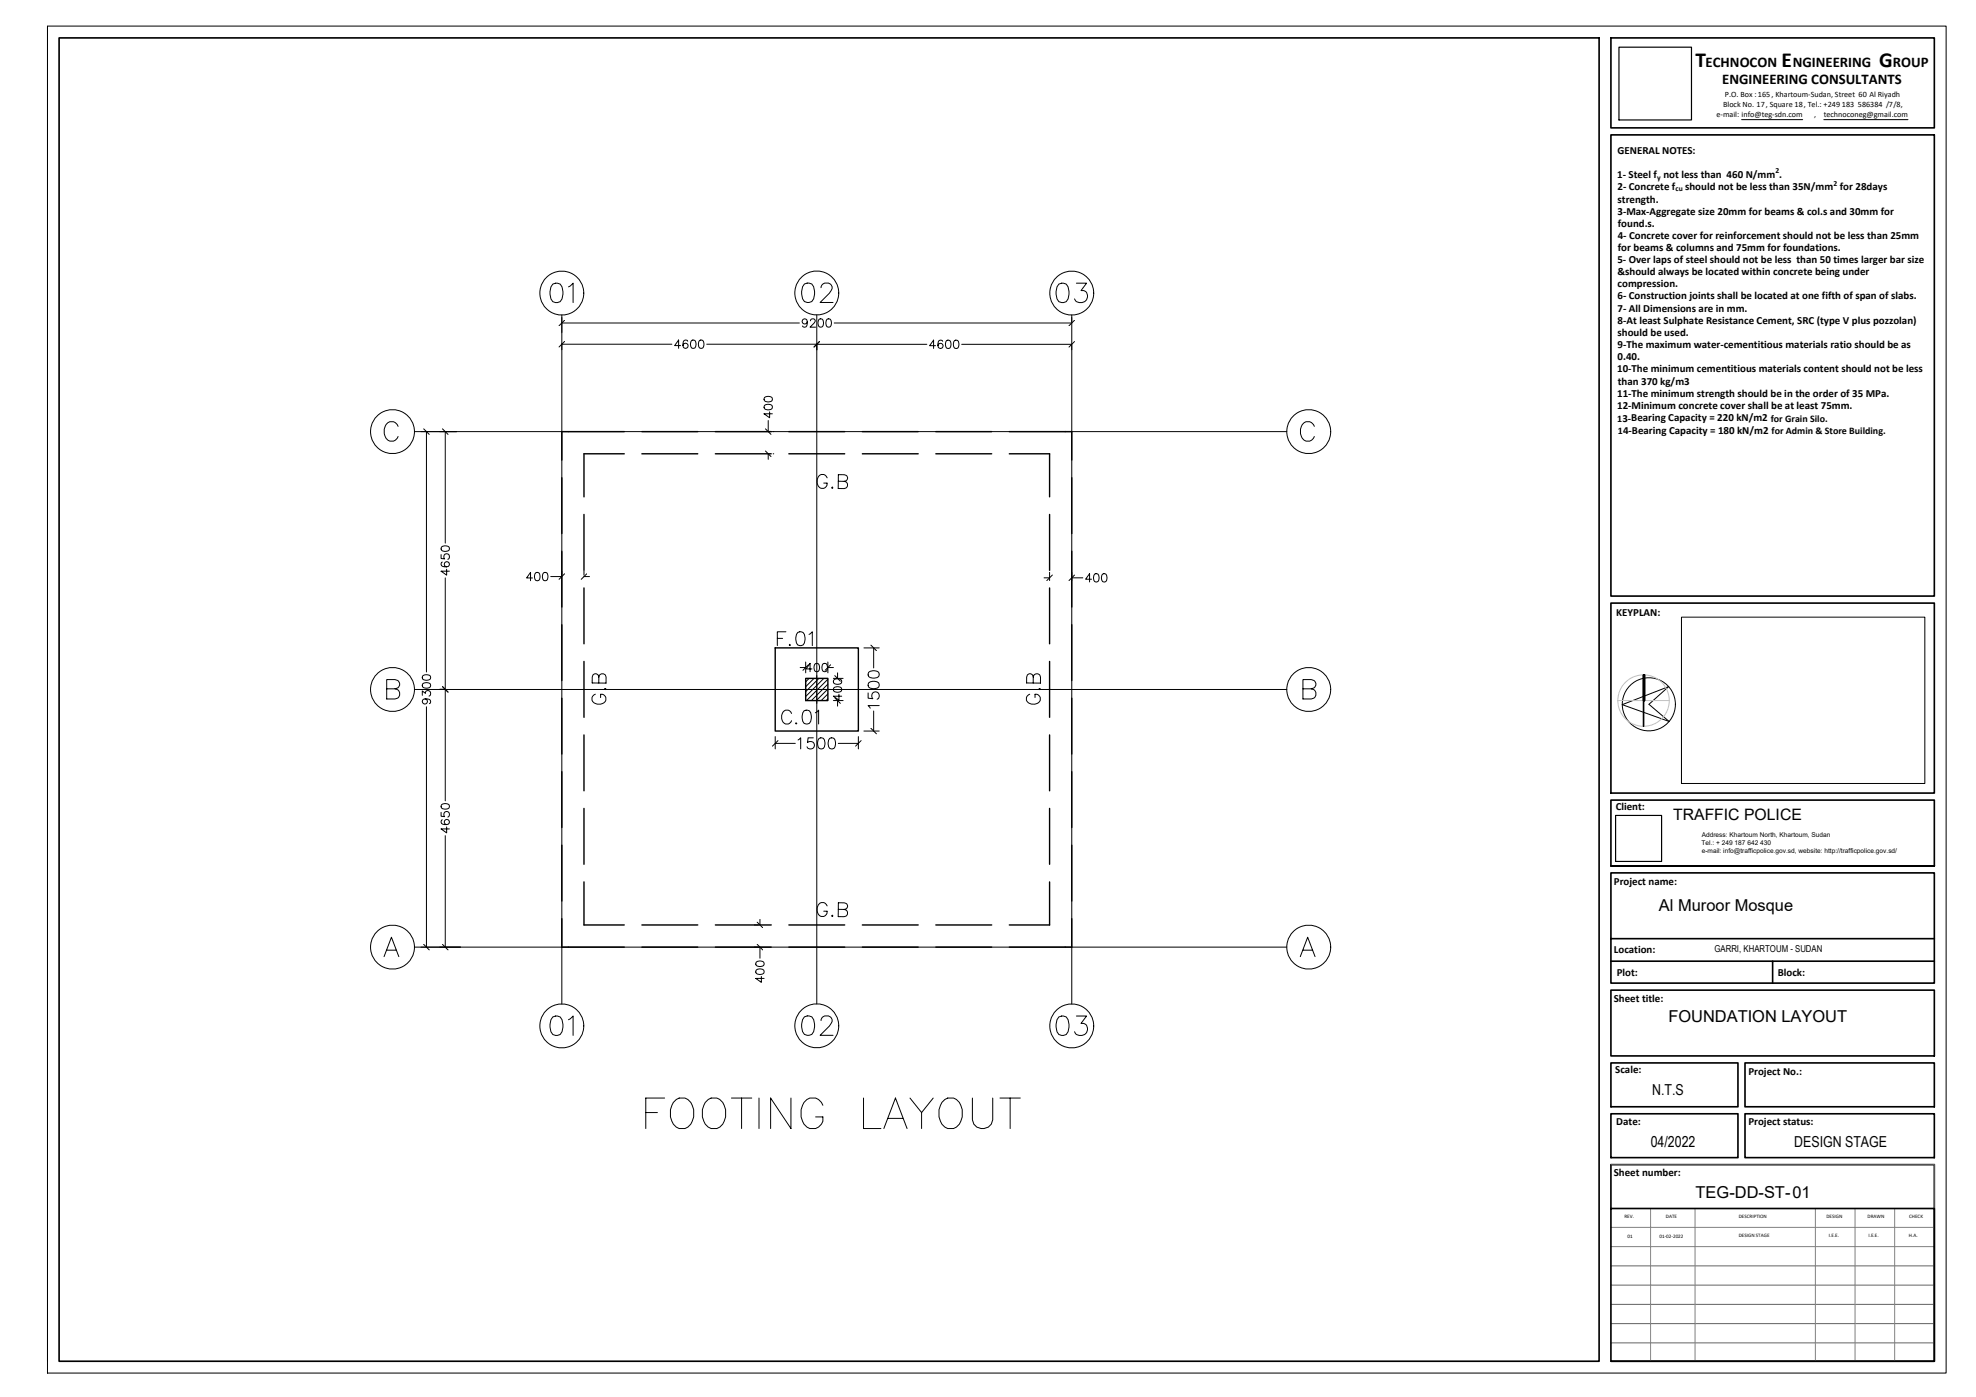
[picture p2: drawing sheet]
<svg xmlns="http://www.w3.org/2000/svg" width="420mm" height="297mm" viewBox="0 0 420 297" stroke-linecap="round" stroke-linejoin="round" font-family="sans-serif">
<g fill="none" stroke="#000" stroke-width=".21">
<path d="M10.1 5.5h403.7v286.4h-403.7zM10.1 5.5v283.9M370.3 25.4h13M387.8 25.4h17.9M117.5 60.4a1.34 1.34 0 0 1 2 .6 3.4 3.4 0 0 1-.4 3.1 1.34 1.34 0 0 1-2-.6 3.4 3.4 0 0 1 .4-3.1zM119.5 67v146.5M119.5 68.7h50.5M119.5 73.2h23.4M120 68.1l-1.1 1.2M120 72.6l-1.1 1.2M120.9 61l1-.8v4.1M144.7 73.5h-1.2l.8-1.2v1.8"/>
<path d="M146.2 72.6a.52 .52 0 0 0-.7-.2 1.01 1.01 0 0 0 .3 1.7 .55 .55 0 0 0 .5-.6 .55 .55 0 0 0-.5-.5 .55 .55 0 0 0-.6 .5M147.1 72.4a.57 .57 0 0 1 .8 .2 .89 .89 0 0 1-.6 1.5 1.13 1.13 0 0 1-.2-1.7zM148.8 72.4a.57 .57 0 0 1 .8 .2 .89 .89 0 0 1-.6 1.5 1.13 1.13 0 0 1-.2-1.7zM150.3 73.2h46.8M171 60.4a1.34 1.34 0 0 1 2 .6 3.4 3.4 0 0 1-.4 3.1 1.34 1.34 0 0 1-1.9-.6 3.4 3.4 0 0 1 .3-3.1zM171.7 68.4a.55 .55 0 0 1-.8 .4 .55 .55 0 0 1-.2-.8 .55 .55 0 0 1 .9 0 1.22 1.22 0 0 1-.5 1.6l-.4-.1-.1-.2M172.3 68.2l.4-.4 .6 .2a.55 .55 0 0 1-.2 .7l-.9 .9h1.2M173.7 67v146.4M174.2 67.9a.57 .57 0 0 1 .8 .2 .89 .89 0 0 1-.6 1.5 1.13 1.13 0 0 1-.2-1.7zM174.3 72.6l-1.2 1.2M174.6 61.2a1.02 1.02 0 0 1 .8-1h.8a1.01 1.01 0 0 1 .5 1.6l-.4 .5-1.9 2h2.7M175.9 67.9a.57 .57 0 0 1 .8 .2 .89 .89 0 0 1-.6 1.5 1.13 1.13 0 0 1-.2-1.7z"/>
<path d="M177.4 68.7h50.5M198.9 73.5h-1.2l.8-1.2v1.8M200.4 72.6a.52 .52 0 0 0-.7-.2 1.01 1.01 0 0 0 .3 1.7 .55 .55 0 0 0 .5-.6 .55 .55 0 0 0-.5-.5 .55 .55 0 0 0-.6 .5M201.3 72.4a.57 .57 0 0 1 .8 .3 .89 .89 0 0 1-.6 1.4 1.13 1.13 0 0 1-.2-1.7zM203 72.4a.57 .57 0 0 1 .8 .3 .89 .89 0 0 1-.6 1.4 1.13 1.13 0 0 1-.2-1.7zM204.5 73.2h23.4M225.1 60.4a1.34 1.34 0 0 1 2 .6 3.4 3.4 0 0 1-.4 3.1 1.34 1.34 0 0 1-1.9-.6 3.4 3.4 0 0 1 .3-3.1zM227.9 67v146.5M228.5 68.1l-1.2 1.2M228.5 72.6l-1.2 1.2M228.9 60.2h2.1l-1.1 1.6a1.28 1.28 0 0 1 1.4 1.2 1.28 1.28 0 0 1-1.2 1.3 1.2 1.2 0 0 1-1.6-.8M84.6 90.7a1.43 1.43 0 0 0-1.3-1.1 1.43 1.43 0 0 0-1.4 1.1 2.33 2.33 0 0 0 1 3.1 1.46 1.46 0 0 0 1.7-1"/>
<path d="M88.1 91.8h185.5M90.1 91.2l1.2 1.2M90.7 91.8v51.1M94.1 91.2l1.2 1.2M94.7 91.8v23.7M162.5 86.2a1.13 1.13 0 0 1 1.7 .3v.1a1.02 1.02 0 0 1-1.7 0zM162.5 84.5a1.13 1.13 0 0 1 1.7 .3v.2a1.02 1.02 0 0 1-1.7 0zM162.8 95.9l1.1 1.2M162.8 91.2l1.1 1.2M163.3 89.4v2.4M163.3 96.5v1.2M163.6 87.6v1.2l-1.1-.8h1.7"/>
<path d="M164.4 96.5h.1M279.5 90.7a1.43 1.43 0 0 0-1.4-1.1 1.43 1.43 0 0 0-1.4 1.1 2.33 2.33 0 0 0 1 3.1 1.46 1.46 0 0 0 1.8-1M93.8 117.9v.9h.7a.62 .62 0 0 1 0-.9 .62 .62 0 0 1 1 .1 .62 .62 0 0 1-.3 .9M93.9 116.3a1.13 1.13 0 0 1 1.7 .3v.1a1.02 1.02 0 0 1-1.8 0zM94 119.5a.52 .52 0 0 0-.1 .8 1.01 1.01 0 0 0 1.7-.4 .55 .55 0 0 0-.6-.5 .55 .55 0 0 0-.5 .6 .55 .55 0 0 0 .5 .5M175.9 101.6a1.08 1.08 0 0 0-1.3-.7 1.08 1.08 0 0 0-.8 1.1 1.29 1.29 0 0 0 .2 1.4 1.29 1.29 0 0 0 1.4 .3l.5-.6v-.4h-.7M176.8 103.7l.2-.1 .1 .1-.1 .2zM178.2 102.3h1.3a.77 .77 0 0 1 .7 .8 .77 .77 0 0 1-.7 .8h-1.3l.1-3 1.6 .2a.68 .68 0 0 1 0 1.1l-.4 .1M94.7 122.9v47.4M95 121v1.3l-1.2-.9h1.8M113.2 122.9h-1.2l.8-1.2v1.8M113.9 121.8a.57 .57 0 0 1 .8 .2 .89 .89 0 0 1-.5 1.5 1.13 1.13 0 0 1-.3-1.7z"/>
<path d="M115.6 121.8a.57 .57 0 0 1 .8 .2 .89 .89 0 0 1-.6 1.5 1.13 1.13 0 0 1-.2-1.7zM117.1 122.6h2.4M120 122l-1.1 1.2M124.2 121.4v.9M124.2 122.6h1.2M124.8 122l-1.2 1.2M165.3 135.7h1.1M167.1 134.3h-1.8v3M167.9 137l-.1 .1 .1 .2 .2-.2M169.6 134.5a.96 .96 0 0 1 1.4 .4 2.44 2.44 0 0 1-.2 2.2 .96 .96 0 0 1-1.4-.4 2.43 2.43 0 0 1 .2-2.2zM172 134.9l.7-.6v3M183.7 137.8h3.2"/>
<path d="M185.2 137.2l1.2 1.1M185.8 137.8v4.2M222 122.9h1.2M223.2 121.7v1.7M223.8 122.3l-1.2 1.1M227.9 122.9h2.3M228.5 122.3l-1.2 1.1M232.1 123.2h-1.3l.9-1.2v1.7M232.8 122.1a.57 .57 0 0 1 .8 .2 .89 .89 0 0 1-.6 1.4 1.13 1.13 0 0 1-.2-1.6zM234.5 122.1a.57 .57 0 0 1 .8 .2 .89 .89 0 0 1-.6 1.4 1.13 1.13 0 0 1-.2-1.6zM357.5 131.2h51.8v35.4h-51.8zM82.2 146.5h1.8a1.08 1.08 0 0 1 1 1 1.08 1.08 0 0 1-1 1.1h-1.8v-4.1h1.8l.6 .2a.95 .95 0 0 1 0 1.6l-.6 .2"/>
<path d="M88.1 146.6h185.5M89.8 147.8v-.9l.7 .5a.59 .59 0 0 1 .9-.4 .59 .59 0 0 1-.2 1M89.9 145.4a1.13 1.13 0 0 1 1.7 .3v.1a1.02 1.02 0 0 1-1.8 0zM89.9 143.7a1.13 1.13 0 0 1 1.7 .3v.1a1.02 1.02 0 0 1-1.8 0zM90.4 148.6a.55 .55 0 0 1 .4 .8 .55 .55 0 0 1-.8 .2 .55 .55 0 0 1 0-.9 1.22 1.22 0 0 1 1.6 .4l-.1 .4-.2 .1M90.7 150.3v51.1M93.5 146.6h1.1M94.1 146l1.2 1.2M126.6 147.6a1.08 1.08 0 0 0-.7 1.2 1.08 1.08 0 0 0 1.1 .9 1.29 1.29 0 0 0 1.4-.3 1.29 1.29 0 0 0 .3-1.4l-.6-.4h-.4v.7M127.3 144l-.1-.5a.68 .68 0 0 0-1.1 0l-.2 1.7h3v-1.2a.77 .77 0 0 0-.8-.8 .77 .77 0 0 0-.8 .8v1.2M128.6 146.5l.1-.1 .1 .1-.1 .1zM164.8 156.6v2.6"/>
<path d="M164.8 158.1h4.3M165.4 157.5l-1.2 1.1M168.3 151.7a1.08 1.08 0 0 0-1.2-.7 1.08 1.08 0 0 0-.9 1.1 1.29 1.29 0 0 0 .3 1.4 1.29 1.29 0 0 0 1.4 .3l.4-.6M169.3 153.7l-.1 .1 .1 .1 .1-.1M169.7 157.3l.5-.4v2.3M170.1 141.9h1.2M171 151.1a.96 .96 0 0 1 1.4 .5 2.44 2.44 0 0 1-.3 2.2 .96 .96 0 0 1-1.4-.4 2.44 2.44 0 0 1 .3-2.3zM171.3 140.8v2.3M171.9 141.3l-1.2 1.2M172 144.2l-.7 .8M172.7 142.2h-1.3l.8-1.2v1.8M172.9 156.9h-1.1l-.1 1a.83 .83 0 0 1 1.3 0 .83 .83 0 0 1-.2 1.2 .83 .83 0 0 1-1.2-.3"/>
<path d="M173.1 144.2l-1.8 1.8M173.3 141.1a.57 .57 0 0 1 .9 .3 .89 .89 0 0 1-.6 1.4 1.13 1.13 0 0 1-.3-1.7zM173.4 151.6l.7-.6v2.9M174.1 144.2l-2.8 2.9M174.2 157a.77 .77 0 0 1 1.1 .3 1.95 1.95 0 0 1-.2 1.8 .77 .77 0 0 1-1.1-.3 1.95 1.95 0 0 1 .2-1.8zM175 141.1a.57 .57 0 0 1 .9 .3 .89 .89 0 0 1-.6 1.4 1.13 1.13 0 0 1-.3-1.7zM175.2 144.2l-3.9 3.9M176 144.4l-4.5 4.6M176 145.5l-3.5 3.5M176 146.5l-2.4 2.5M176 147.5l-1.4 1.5M176 148.6l-.3 .4"/>
<path d="M176 140.8v2.3M176 141.9h1.2M176.4 157a.76 .76 0 0 1 1.1 .3 1.95 1.95 0 0 1-.2 1.8 .77 .77 0 0 1-1.1-.3 1.95 1.95 0 0 1 .2-1.8zM176.6 141.3l-1.2 1.2M177.2 144.2h2.1M177.2 149h2.1M177.3 146.3a1.13 1.13 0 0 1 1.7 .2v.2a1.02 1.02 0 0 1-1.8 0zM177.3 144.6a1.13 1.13 0 0 1 1.7 .2v.2a1.02 1.02 0 0 1-1.8 0zM177.5 148.4l1.2 1.1M177.5 143.7l1.2 1.1M178.1 143.1v1.1M178.1 149v1.1"/>
<path d="M178.2 158.1h4.3M178.4 147.6v1.3l-1.2-.9h1.8M182.5 156.6v2.6M183.1 157.5l-1.2 1.1M183.7 155.4h3.2M184.6 147.3v1.2l1 .1a.83 .83 0 0 1 0-1.3 .83 .83 0 0 1 1.2 .2 .83 .83 0 0 1-.3 1.2M184.7 145.2a1.82 1.82 0 0 1 2.1 0 .77 .77 0 0 1-.3 1.1 1.95 1.95 0 0 1-1.8-.2l-.1-.3zM184.7 142.9a1.82 1.82 0 0 1 2.1 0 .77 .77 0 0 1-.3 1.2 1.95 1.95 0 0 1-1.8-.3l-.1-.3zM185.2 154.8l1.2 1.2M185.8 151.2v4.2M186.9 150h-2.3l.4 .6M219 147.6a1.08 1.08 0 0 0-.8 1.2 1.08 1.08 0 0 0 1.2 .9 1.29 1.29 0 0 0 1.4-.3 1.29 1.29 0 0 0 .3-1.4l-.6-.4h-.4v.7"/>
<path d="M219.7 144l-.1-.5a.68 .68 0 0 0-1.2 0l-.1 1.7h2.9v-1.2a.77 .77 0 0 0-.7-.8 .77 .77 0 0 0-.8 .8v1.2M220.9 146.5l.2-.1 .1 .1-.1 .1zM277 146.5h1.8a1.08 1.08 0 0 1 1 1 1.08 1.08 0 0 1-1 1.1h-1.8v-4.1h1.8l.6 .2a.95 .95 0 0 1 0 1.6l-.6 .2M344.9 149.8l9.9-3.8-4.2 3.8 4.3 3.6zM93.8 172.7v.9h.7a.62 .62 0 0 1 0-.9 .62 .62 0 0 1 1 .1 .62 .62 0 0 1-.3 .9M93.9 171.1a1.13 1.13 0 0 1 1.7 .3v.1a1.02 1.02 0 0 1-1.8 0zM94 174.3a.52 .52 0 0 0-.1 .8 1.01 1.01 0 0 0 1.7-.4 .55 .55 0 0 0-.6-.5 .55 .55 0 0 0-.5 .6 .55 .55 0 0 0 .5 .5M94.7 177.7v23.7M95 175.8v1.3l-1.2-.8h1.8M160.4 196.7h.8M161 196.1l1.2 1.2M161.6 195.5v1.2"/>
<path d="M175.9 192.6a1.08 1.08 0 0 0-1.3-.7 1.08 1.08 0 0 0-.8 1.1 1.29 1.29 0 0 0 .2 1.4 1.29 1.29 0 0 0 1.4 .3l.5-.5v-.5h-.7M176.8 194.7l.2-.1 .1 .1-.1 .2zM178.2 193.4h1.3a.77 .77 0 0 1 .7 .7 .77 .77 0 0 1-.7 .8h-1.3l.1-3 1.6 .2a.68 .68 0 0 1 0 1.1l-.4 .2M81.7 203.4l1.5-4.1 1.6 4.1M82.2 202h2M88.1 201.4h185.5M90.1 200.8l1.2 1.2M94.1 200.8l1.2 1.2M117.5 216.2a1.34 1.34 0 0 1 2 .6 3.4 3.4 0 0 1-.4 3.2 1.34 1.34 0 0 1-2-.6 3.4 3.4 0 0 1 .4-3.2zM120.9 216.8l1-.8v4.2M160.8 206.3a1.13 1.13 0 0 1 1.7 .2v.2a1.02 1.02 0 0 1-1.8 0zM160.8 204.6a1.13 1.13 0 0 1 1.7 .2v.2a1.02 1.02 0 0 1-1.8 0z"/>
<path d="M161 200.8l1.2 1.2M161.6 201.4v2.3M161.9 207.6v1.3l-1.2-.9h1.8M171 216.2a1.34 1.34 0 0 1 2 .6 3.4 3.4 0 0 1-.4 3.1 1.34 1.34 0 0 1-1.9-.6 3.4 3.4 0 0 1 .3-3.1zM174.6 217a1.02 1.02 0 0 1 .8-1h.8a1.01 1.01 0 0 1 .5 1.6l-.4 .6-1.9 1.9h2.7M225.1 216.2a1.34 1.34 0 0 1 2 .6 3.4 3.4 0 0 1-.4 3.2 1.34 1.34 0 0 1-1.9-.6 3.4 3.4 0 0 1 .3-3.2zM228.9 216h2.1l-1.1 1.6a1.28 1.28 0 0 1 1.4 1.2 1.28 1.28 0 0 1-1.2 1.4 1.2 1.2 0 0 1-1.6-.8M276.5 203.4l1.6-4.1 1.5 4.1M277.1 202h1.9M137.3 236.6h2.5M141.3 233.5h-4v6.5M143.2 234.4a2.23 2.23 0 0 1 2.2-1 2.23 2.23 0 0 1 1.8 1.6 3.7 3.7 0 0 1-1.6 5 2.3 2.3 0 0 1-2.7-1.6 4.2 4.2 0 0 1 .3-4z"/>
<path d="M150 234.4a2.23 2.23 0 0 1 2.2-1 2.23 2.23 0 0 1 1.8 1.6 3.7 3.7 0 0 1-1.6 5 2.3 2.3 0 0 1-2.7-1.6 4.2 4.2 0 0 1 .3-4zM155.5 233.5h4.3M157.7 233.5v6.5M161.4 233.5v6.5M168.2 233.5v6.5l-4.3-6.5v6.5M175 235a2.25 2.25 0 0 0-2.2-1.6 2.25 2.25 0 0 0-2.2 1.6 3.7 3.7 0 0 0 1.6 5 2.21 2.21 0 0 0 2.8-2.5h-1.6M183.6 233.5v6.5h3.7M187.9 240l2.5-6.5 2.5 6.5M188.9 237.8h3M193.5 233.5l2.5 3.1v3.4M198.4 233.5l-2.4 3.1M200.3 234.4a2.23 2.23 0 0 1 2.2-1 2.23 2.23 0 0 1 1.8 1.6 3.7 3.7 0 0 1-1.5 5 2.3 2.3 0 0 1-2.8-1.6 4.2 4.2 0 0 1 .3-4z"/>
<path d="M206.8 233.5v4.6a2.18 2.18 0 0 0 2.1 1.9 2.18 2.18 0 0 0 2.2-1.9v-4.6M212.6 233.5h4.3M214.8 233.5v6.5"/>
<circle cx="119.5" cy="62.3" r="4.7"/>
<circle cx="173.7" cy="62.3" r="4.7"/>
<circle cx="227.9" cy="62.3" r="4.7"/>
<circle cx="83.5" cy="91.8" r="4.7"/>
<circle cx="278.3" cy="91.8" r="4.7"/>
<circle cx="83.5" cy="146.6" r="4.7"/>
<circle cx="278.3" cy="146.6" r="4.7"/>
<circle cx="350.6" cy="149.8" r="5.6"/>
<circle cx="83.5" cy="201.4" r="4.7"/>
<circle cx="119.5" cy="218.1" r="4.7"/>
<circle cx="173.7" cy="218.1" r="4.7"/>
<circle cx="227.9" cy="218.1" r="4.7"/>
<circle cx="278.3" cy="201.4" r="4.7"/>
</g>
<path d="M119.5 91.8h1.4M226.5 91.8h1.4M164.8 137.8h17.7v17.6h-17.7zM171.3 144.2h4.7v4.8h-4.7zM119.5 201.4h1.4M226.5 201.4h1.4" fill="none" stroke="#000" stroke-width=".3"/>
<path d="M119.5 91.8h108.4M227.9 201.4h-108.4" fill="none" stroke="#000" stroke-width=".3" stroke-dasharray="11.9 3.8" stroke-dashoffset="-1.4"/>
<path d="M227.9 91.8v109.6M119.5 201.4v-109.6" fill="none" stroke="#000" stroke-width=".3" stroke-dasharray="11.9 3.8" stroke-dashoffset="5.8"/>
<path d="M124.2 96.5h99M223.2 196.7h-99" fill="none" stroke="#000" stroke-width=".3" stroke-dasharray="11.9 3.8" stroke-dashoffset="3.3"/>
<path d="M223.2 96.5v100.2M124.2 196.7v-100.2" fill="none" stroke="#000" stroke-width=".3" stroke-dasharray="11.9 3.8" stroke-dashoffset="2.7"/>
<g fill="none" stroke="#000" stroke-width=".35">
<path d="M12.6 8.1h327.4v281.3h-327.4zM342.5 8.1h68.8v19.1h-68.8zM342.5 28.7h68.8v98h-68.8zM342.5 128.2h68.8v40.4h-68.8zM349.5 149v-5.5v10.9M349.5 143.5v5.5M349.6 143.5v5.5M349.7 143.5v5.5M342.5 170.1h68.8v14h-68.8zM342.5 185.6h68.8v23.4h-68.8zM342.5 184.1h68.8h-68.8M342.5 199.6h68.8"/>
<path d="M342.5 210.5h68.8v14h-68.8zM342.5 204.4h68.8M376.9 204.4v4.6M342.5 236.8h27v9.3h-27zM342.5 226h27v9.3h-27zM371 236.8h40.3v9.3h-40.3zM371 226h40.3v9.3h-40.3zM342.5 257h68.8v32.4h-68.8zM342.5 257v-9.4h68.8v41.8h-68.8"/>
</g>
<path d="M351 257v32.4M360.4 257v32.4M386 257v32.4M394.4 257v32.4M402.9 257v32.4M342.5 265.1h68.8M342.5 261h68.8" fill="none" stroke="#808080" stroke-width=".21"/>
<path d="M342.5 273.2h68.8M342.5 269.2h68.8M342.5 277.3h68.8M342.5 285.5h68.8M342.5 281.4h68.8" fill="none" stroke="#666" stroke-width=".21"/>
<path d="M342.5 247.6h68.8v9.4h-68.8" fill="none" stroke="#656565" stroke-width=".21"/>
<path d="M344.2 10h15.5v15.5h-15.5zM343.5 173.4h9.8v9.8h-9.8z" fill="none" stroke="#000" stroke-width=".25"/>
<g fill="none" stroke="#c0c0c0" stroke-width=".21">
<path d="M344 149h10.9"/>
<circle cx="349.5" cy="149" r="5.5"/>
</g>
<g font-size="4.5">
<text x="360.5" y="14.3">T</text>
<text x="378.8" y="14.3">E</text>
<text x="399.6" y="14.3">G</text>
</g>
<g font-size="3.5">
<text x="352.8" y="193.7">Al Muroor Mosque</text>
<text x="354.7" y="217.4">FOUNDATION LAYOUT</text>
<text x="360.5" y="254.7">TEG-DD-ST-01</text>
</g>
<text font-size="3.4" x="355.8" y="174.3">TRAFFIC POLICE</text>
<g font-size="3.2">
<text x="351.3" y="232.9">N.T.S</text>
<text x="351" y="244">04/2022</text>
<text x="381.5" y="244">DESIGN STAGE</text>
</g>
<g font-size="3.1">
<text x="362.7" y="14.3">ECHNOCON</text>
<text x="366.2" y="17.9">ENGINEERING CONSULTANTS</text>
<text x="381.2" y="14.3">NGINEERING</text>
<text x="402.5" y="14.3">ROUP</text>
</g>
<g font-size="2.3">
<text x="343.9" y="32.7">GENERAL NOTES:</text>
<text x="343.9" y="37.8">1- Steel f not less than 460 N/mm .</text>
<text x="343.9" y="40.5">2- Concrete f</text>
<text x="358.3" y="40.5">should not be less than 35N/mm for 28days</text>
<text x="343.9" y="45.7">3-Max-Aggregate size 20mm for beams &amp; col.s and 30mm for</text>
<text x="343.9" y="43.1">strength.</text>
<text x="344" y="50.8">4- Concrete cover for reinforcement should not be less than 25mm</text>
<text x="344" y="48.3">found.s.</text>
<text x="344" y="53.4">for beams &amp; columns and 75mm for foundations.</text>
<text x="343.9" y="56">5- Over laps of steel should not be less than 50 times larger bar size</text>
<text x="343.9" y="58.6">&amp;should always be located within concrete being under</text>
<text x="343.9" y="63.7">6- Construction joints shall be located at one fifth of span of slabs.</text>
<text x="343.9" y="61.1">compression.</text>
<text x="343.9" y="66.3">7- All Dimensions are in mm.</text>
<text x="343.9" y="71.5">should be used.</text>
<text x="344" y="68.9">8-At least Sulphate Resistance Cement, SRC (type V plus pozzolan)</text>
<text x="344" y="74.1">9-The maximum water-cementitious materials ratio should be as</text>
<text x="344" y="76.5">0.40.</text>
<text x="343.9" y="79.1">10-The minimum cementitious materials content should not be less</text>
<text x="344" y="81.8">than 370 kg/m3</text>
<text x="343.9" y="84.4">11-The minimum strength should be in the order of 35 MPa.</text>
<text x="343.9" y="86.9">12-Minimum concrete cover shall be at least 75mm.</text>
<text x="343.7" y="131">KEYPLAN:</text>
<text x="343.5" y="172.3">Client:</text>
<text x="343.2" y="188.1">Project name:</text>
<text x="343.2" y="202.6">Location:</text>
<text x="343.8" y="207.4">Plot:</text>
<text x="378" y="207.6">Block:</text>
<text x="343.1" y="213.1">Sheet title:</text>
<text x="343.5" y="228.2">Scale:</text>
<text x="371.8" y="228.5">Project No.:</text>
<text x="343.7" y="239.2">Date:</text>
<text x="371.8" y="239.2">Project status:</text>
<text x="343.1" y="250.1">Sheet number:</text>
</g>
<g font-size="2.1">
<text x="343.9" y="89.6">13-Bearing Capacity = 220 kN/m2 for Grain Silo.</text>
<text x="344" y="92.3">14-Bearing Capacity = 180 kN/m2 for Admin &amp; Store Building.</text>
</g>
<text font-size="2" x="364.5" y="202.4">GARRI, KHARTOUM - SUDAN</text>
<g font-size="1.7">
<text x="366.4" y="22.7">Block No. 17, Square 18, Tel.: +249 183 586384 /7/8,</text>
<text x="366.8" y="20.5">P.O. Box :165, Khartoum-Sudan, Street 60 Al Riyadh</text>
<text x="365" y="24.9">e-mail: info@teg-sdn.com</text>
<text x="385.7" y="24.9">,</text>
<text x="387.8" y="24.9">technoconeg@gmail.com</text>
</g>
<g font-size="1.6">
<text x="352.4" y="38.3">y</text>
<text x="356.3" y="40.7">cu</text>
<text x="377.5" y="36.9">2</text>
<text x="389.9" y="39.6">2</text>
</g>
<g font-size="1.4">
<text x="361.8" y="179.7">Tel.: + 249 187 642 430</text>
<text x="361.8" y="178">Address: Khartoum North, Khartoum, Sudan</text>
<text x="361.8" y="181.4">e-mail: info@trafficpolice.gov.sd, website: http://trafficpolice.gov.sd/</text>
</g>
<g font-size="1.1">
<text x="345.4" y="259.1">REV.</text>
<text x="346.1" y="263.2">01</text>
<text x="352.9" y="263.2">01-02-2022</text>
<text x="354.2" y="259.1">DATE</text>
<text x="369.7" y="263">DESIGN STAGE</text>
<text x="369.7" y="259">DESCRIPTION</text>
<text x="388.4" y="259.1">DESIGN</text>
<text x="388.9" y="263.1">I.E.E.</text>
<text x="397.1" y="259.1">DRAWN</text>
<text x="397.3" y="263.1">I.E.E.</text>
<text x="405.9" y="263.1">H.A.</text>
<text x="405.9" y="259.1">CHECK</text>
</g>
</svg>
